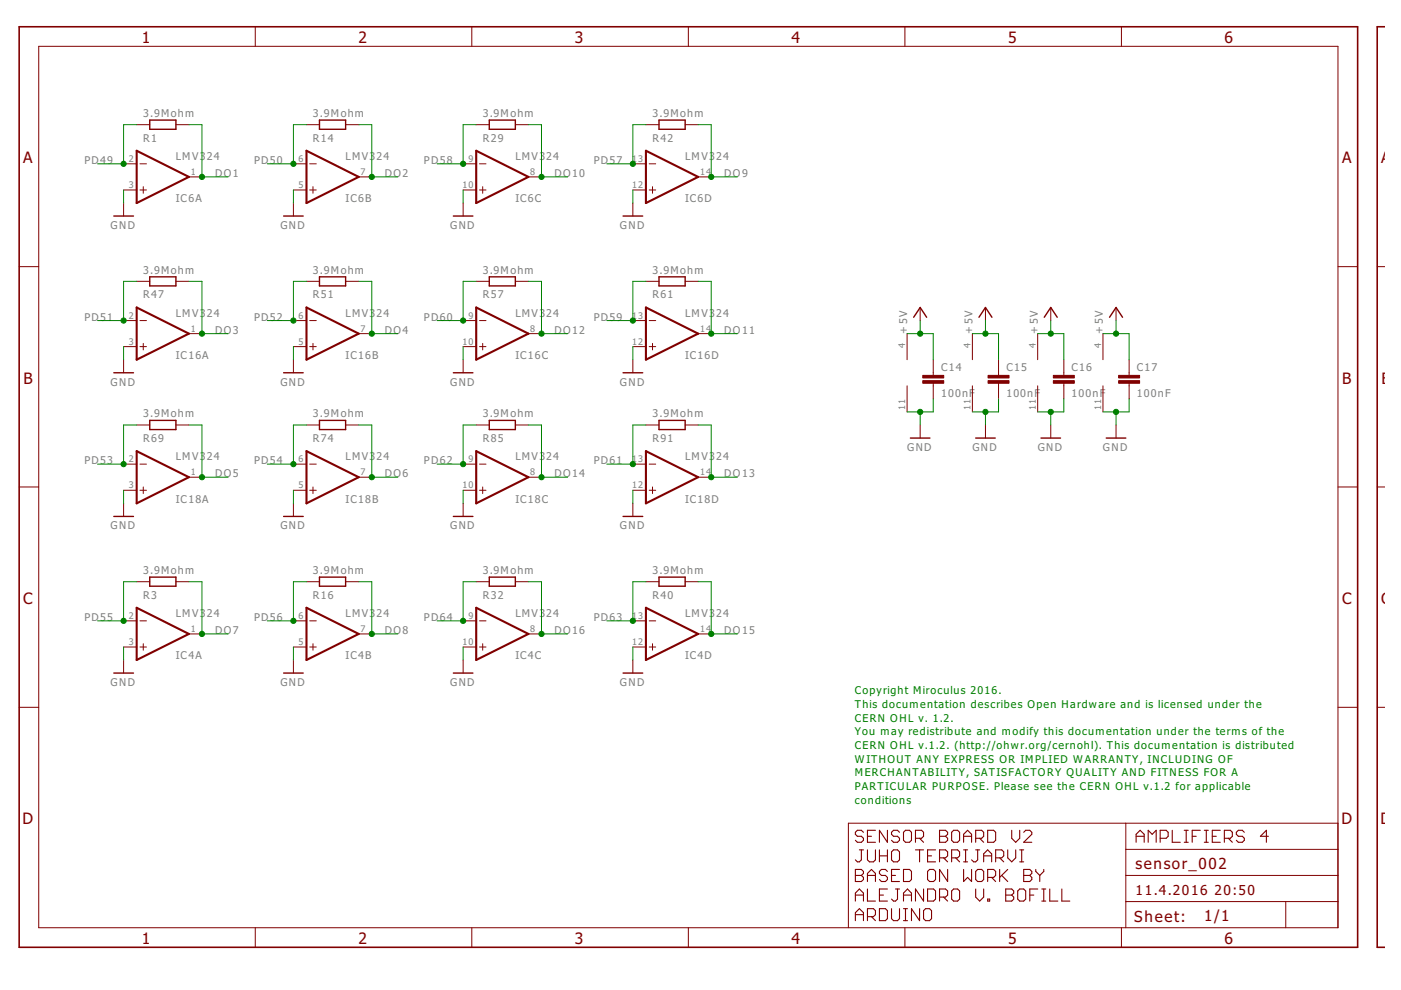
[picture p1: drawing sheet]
<svg xmlns="http://www.w3.org/2000/svg" width="297mm" height="210mm" viewBox="0 0 297 210" stroke-linecap="round" stroke-linejoin="round" font-family="sans-serif">
<g fill="none" stroke="#800000" stroke-width=".23">
<path d="M183.1 176.5l-.5-.5h-.8l-.4 .5v.4l.4 .4h.8l.5 .4v.5l-.5 .4h-.8l-.4-.4M183.9 177.3h.9M185.6 176h-1.7v2.6h1.7M188.2 176v2.6l-1.7-2.6v2.6M190.7 176.5l-.4-.5h-.9l-.4 .5v.4l.4 .4h.9l.4 .4v.5l-.4 .4h-.9l-.4-.4M192 176h.8l.5 .5v1.7l-.5 .4h-.8l-.4-.4v-1.7zM194.1 177.7h1.3l.4-.4v-.8l-.4-.5h-1.3v2.6M195 177.7l.8 .9M199.2 176h1.3l.4 .5v.4l-.4 .4 .4 .4v.5l-.4 .4h-1.3zM199.2 177.3h1.3M202.2 176h.8l.5 .5v1.7l-.5 .4h-.8l-.4-.4v-1.7zM204.3 177.3h1.7"/>
<path d="M204.3 178.6v-1.7l.8-.9 .9 .9v1.7M206.9 177.7h1.2l.5-.4v-.8l-.5-.5h-1.2v2.6M207.7 177.7l.9 .9M209.4 176h1.3l.4 .5v1.7l-.4 .4h-1.3zM214.5 176v1.7l.8 .9 .9-.9v-1.7M217 176.5l.5-.5h.8l.5 .5v.4l-1.8 1.7h1.8M240.9 177.3h1.7M240.9 178.6v-1.7l.8-.9 .9 .9v1.7M243.4 178.6v-2.6l.9 .9 .8-.9v2.6M246 177.7h1.2l.5-.4v-.8l-.5-.5h-1.2v2.6M248.5 176v2.6h1.7M251.1 176h.8"/>
<path d="M251.1 178.6h.8M251.5 176v2.6M252.8 177.3h.8M254.5 176h-1.7v2.6M255.3 176h.9M255.3 178.6h.9M255.8 176v2.6M257 177.3h.9M258.7 176h-1.7v2.6h1.7M259.6 177.7h1.3l.4-.4v-.8l-.4-.5h-1.3v2.6M260.4 177.7l.9 .9M263.8 176.5l-.4-.5h-.8l-.5 .5v.4l.5 .4h.8l.4 .4v.5l-.4 .4h-.8l-.5-.4"/>
<path d="M268.9 177.3h-1.7l1.3-1.3v2.6M181.4 184.3h1.2l.5 .5v.4l-.5 .4 .5 .4v.5l-.5 .4h-1.2zM181.4 191.1v-1.7l.8-.9 .9 .9v1.7M181.4 195.2v-1.7l.8-.8 .9 .8v1.7M181.4 185.6h1.2M181.4 189.8h1.7M181.4 193.9h1.7M182.2 180.2h.9M182.6 180.2v2.1l-.4 .4h-.4l-.4-.4M183.9 180.2v2.1l.4 .4h.9l.4-.4v-2.1M183.9 186.9v-1.7l.9-.9 .8 .9v1.7M183.9 188.5v2.6h1.7"/>
<path d="M183.9 194.4h1.3l.4-.5v-.8l-.4-.4h-1.3v2.5M183.9 185.6h1.7M184.8 194.4l.8 .8M186.5 180.2v2.5M186.5 192.7h1.2l.5 .4v1.7l-.5 .4h-1.2zM186.5 181.5h1.7M186.5 189.8h.8M188.2 184.8l-.5-.5h-.8l-.4 .5v.4l.4 .4h.8l.5 .4v.5l-.5 .4h-.8l-.4-.4M188.2 188.5h-1.7v2.6h1.7M188.2 180.2v2.5M189 180.6l.4-.4h.9l.4 .4v1.7l-.4 .4h-.9l-.4-.4zM189 192.7v2.1l.4 .4h.9l.4-.4v-2.1"/>
<path d="M189 185.6h.9M189.9 188.5h.8M190.3 188.5v2.1l-.4 .5h-.5l-.4-.5M190.7 184.3h-1.7v2.6h1.7M191.6 184.3h1.2l.5 .5v1.7l-.5 .4h-1.2zM191.6 191.1v-1.7l.8-.9 .9 .9v1.7M191.6 189.8h1.7M191.6 192.7h.8M191.6 195.2h.8M192 192.7v2.5M194.1 180.2h1.7M195 192.7v2.5l-1.7-2.5v2.5"/>
<path d="M195 180.2v2.5M195.8 188.5v2.6l-1.7-2.6v2.6M196.2 192.7h.9l.4 .4v1.7l-.4 .4h-.9l-.4-.4v-1.7zM196.7 181.5h.8M196.7 188.5h1.2l.5 .4v1.7l-.5 .5h-1.2zM197.1 184.3h.8l.5 .5v1.7l-.5 .4h-.8l-.4-.4v-1.7zM198.4 180.2h-1.7v2.5h1.7M199.2 181.9h1.3l.4-.4v-.9l-.4-.4h-1.3v2.5M199.2 190.2h1.3l.4-.4v-.9l-.4-.4h-1.3v2.6M200 181.9l.9 .8M200 190.2l.9 .9M200.9 184.3v2.6l-1.7-2.6v2.6"/>
<path d="M201.8 181.9h1.2l.5-.4v-.9l-.5-.4h-1.2v2.5M202.2 188.5h.8l.5 .4v1.7l-.5 .5h-.8l-.4-.5v-1.7zM202.6 181.9l.9 .8M204.3 184.3v2.6l.8-.9 .9 .9v-2.6M204.3 182.7h.8M204.3 180.2h.8M204.7 180.2v2.5M206.9 188.5v1.7l.8 .9 .9-.9v-1.7M206.9 180.2h.8M207.3 184.3h.8l.5 .5v1.7l-.5 .4h-.8l-.4-.4v-1.7zM207.3 180.2v2.1l-.4 .4h-.5l-.4-.4M208.6 182.7v-1.7l.8-.8 .8 .8v1.7"/>
<path d="M208.6 181.5h1.6M209.4 186h1.3l.4-.4v-.8l-.4-.5h-1.3v2.6M209.4 190.6h.4v.5h-.4zM210.2 186l.9 .9M211.1 181.9h1.3l.4-.4v-.9l-.4-.4h-1.3v2.5M211.9 181.9l.9 .8M211.9 184.3v2.6M212.4 185.6l1.3 1.3M213.2 189.8h1.3M213.2 188.5h1.3l.4 .4v.5l-.4 .4 .4 .4v.4l-.4 .5h-1.3zM213.7 180.2v1.7l.8 .8 .8-.8v-1.7M213.7 184.3l-1.8 1.7"/>
<path d="M215.8 188.9l.4-.4h.8l.5 .4v1.7l-.5 .5h-.8l-.4-.5zM216.2 182.7h.8M216.2 180.2h.8M216.6 180.2v2.5M217 184.3h1.3l.5 .5v.4l-.5 .4 .5 .4v.5l-.5 .4h-1.3zM217 185.6h1.3M218.3 189.8h.9M219.6 184.3v.5l.9 .8M220 188.5h-1.7v2.6M220.5 185.6v1.3M220.9 191.1h.8M220.9 188.5h.8"/>
<path d="M221.3 184.3v.5l-.8 .8M221.3 188.5v2.6M222.6 188.5v2.6h1.7M225.1 188.5v2.6h1.7"/>
</g>
<g fill="none" stroke="#800000" stroke-width=".44">
<path d="M29 32l11 5.5-11 5.6zM65 32l11.1 5.5-11.1 5.6zM101 32l11 5.5-11 5.6zM136.9 32l11.1 5.5-11.1 5.6zM29 65.2l11 5.5-11 5.6zM65 65.2l11.1 5.5-11.1 5.6zM101 65.2l11 5.5-11 5.6zM136.9 65.2l11.1 5.5-11.1 5.6zM29 95.7l11 5.5-11 5.5zM65 95.7l11.1 5.5-11.1 5.5zM101 95.7l11 5.5-11 5.5zM136.9 95.7l11.1 5.5-11.1 5.5z"/>
<path d="M29 128.9l11 5.5-11 5.5zM65 128.9l11.1 5.5-11.1 5.5zM101 128.9l11 5.5-11 5.5zM136.9 128.9l11.1 5.5-11.1 5.5z"/>
</g>
<g fill="none" stroke="#800000" stroke-width=".21">
<path d="M8.2 9.8h275.5v186.9h-275.5zM54.1 5.7v4.1M100 5.7v4.1M145.9 5.7v4.1M191.9 5.7v4.1M237.8 5.7v4.1M26.2 34.7h2.8M29 26.4h2.7M29.7 34.7h1.4M30.4 39.6v1.4M37.3 26.4h2.7M40 37.5h2.8"/>
<path d="M62.2 34.7h2.8M65 26.4h2.7M65.7 34.7h1.4M66.4 39.6v1.4M73.3 26.4h2.8M76.1 37.5h2.7M98.2 34.7h2.8M101 26.4h2.7M101.7 34.7h1.3M102.3 39.6v1.4M109.3 26.4h2.7M112 37.5h2.8"/>
<path d="M134.2 34.7h2.7M136.9 26.4h2.8M137.6 34.7h1.4M138.3 39.6v1.4M145.3 26.4h2.7M148 37.5h2.8M4.1 56.5h4.1M26.2 40.3h2.8M26.2 43.1v2.7M29 59.6h2.7M29.7 40.3h1.4M37.3 59.6h2.7"/>
<path d="M62.2 40.3h2.8M62.2 43.1v2.7M65 59.6h2.7M65.7 40.3h1.4M73.3 59.6h2.8M98.2 40.3h2.8M98.2 43.1v2.7M101 59.6h2.7M101.7 40.3h1.3M109.3 59.6h2.7M134.2 40.3h2.7M134.2 43.1v2.7"/>
<path d="M136.9 59.6h2.8M137.6 40.3h1.4M145.3 59.6h2.7M283.7 56.5h4.1M292 56.5h1.6M26.2 73.5h2.8M26.2 68h2.8M26.2 76.3v2.7M29.7 73.5h1.4M29.7 68h1.4M30.4 72.8v1.4M40 70.7h2.8"/>
<path d="M62.2 73.5h2.8M62.2 68h2.8M62.2 76.3v2.7M65.7 73.5h1.4M65.7 68h1.4M66.4 72.8v1.4M76.1 70.7h2.7M98.2 73.5h2.8M98.2 68h2.8M98.2 76.3v2.7M101.7 73.5h1.3M101.7 68h1.3"/>
<path d="M102.3 72.8v1.4M112 70.7h2.8M134.2 73.5h2.7M134.2 68h2.7M134.2 76.3v2.7M137.6 73.5h1.4M137.6 68h1.4M138.3 72.8v1.4M148 70.7h2.8M192.3 70.7v5.6M195.1 65.2v2.8M197.9 76.3v3.3"/>
<path d="M206.2 70.7v5.6M208.9 65.2v2.8M211.7 76.3v3.3M220 70.7v5.6M222.8 65.2v2.8M225.6 76.3v3.3M233.8 70.7v5.6M236.6 65.2v2.8M239.4 76.3v3.3M26.2 98.4h2.8M29 90.1h2.7M29.7 98.4h1.4"/>
<path d="M37.3 90.1h2.7M62.2 98.4h2.8M65 90.1h2.7M65.7 98.4h1.4M73.3 90.1h2.8M98.2 98.4h2.8M101 90.1h2.7M101.7 98.4h1.3M109.3 90.1h2.7M134.2 98.4h2.7M136.9 90.1h2.8M137.6 98.4h1.4"/>
<path d="M145.3 90.1h2.7M192.3 81.8v5.5M195.1 90.1v2.8M197.9 81.3v3.3M206.2 81.8v5.5M208.9 90.1v2.8M211.7 81.3v3.3M220 81.8v5.5M222.8 90.1v2.8M225.6 81.3v3.3M233.8 81.8v5.5M236.6 90.1v2.8"/>
<path d="M239.4 81.3v3.3M4.1 103.3h4.1M26.2 103.9h2.8M26.2 106.7v2.8M29.7 103.9h1.4M30.4 103.3v1.3M40 101.2h2.8M62.2 103.9h2.8M62.2 106.7v2.8M65.7 103.9h1.4M66.4 103.3v1.3M76.1 101.2h2.7"/>
<path d="M98.2 103.9h2.8M98.2 106.7v2.8M101.7 103.9h1.3M102.3 103.3v1.3M112 101.2h2.8M134.2 103.9h2.7M134.2 106.7v2.8M137.6 103.9h1.4M138.3 103.3v1.3M148 101.2h2.8M283.7 103.3h4.1M292 103.3h1.6"/>
<path d="M26.2 137.2h2.8M26.2 131.6h2.8M26.2 139.9v2.8M29 123.3h2.7M29.7 137.2h1.4M29.7 131.6h1.4M30.4 136.5v1.4M37.3 123.3h2.7M40 134.4h2.8M62.2 137.2h2.8M62.2 131.6h2.8M62.2 139.9v2.8"/>
<path d="M65 123.3h2.7M65.7 137.2h1.4M65.7 131.6h1.4M66.4 136.5v1.4M73.3 123.3h2.8M76.1 134.4h2.7M98.2 137.2h2.8M98.2 131.6h2.8M98.2 139.9v2.8M101 123.3h2.7M101.7 137.2h1.3M101.7 131.6h1.3"/>
<path d="M102.3 136.5v1.4M109.3 123.3h2.7M112 134.4h2.8M134.2 137.2h2.7M134.2 131.6h2.7M134.2 139.9v2.8M136.9 123.3h2.8M137.6 137.2h1.4M137.6 131.6h1.4M138.3 136.5v1.4M145.3 123.3h2.7M148 134.4h2.8"/>
<path d="M4.1 150h4.1M283.7 150h4.1M292 150h1.6M238.7 174.5v22.2M283.7 174.5h-103.8v22.2M54.1 196.7v4.2M100 196.7v4.2M145.9 196.7v4.2M191.9 196.7v4.2M237.8 196.7v4.2M238.7 191.2h45M238.7 185.6h45"/>
<path d="M238.7 180.1h45M272.6 191.2v5.5"/>
</g>
<g fill="none" stroke="#800000" stroke-width=".3">
<path d="M31.7 25.5h5.6v1.9h-5.6zM67.7 25.5h5.6v1.9h-5.6zM103.7 25.5h5.6v1.9h-5.6zM139.7 25.5h5.6v1.9h-5.6zM24.1 45.8h4.2M31.7 58.7h5.6v1.9h-5.6zM60.1 45.8h4.2M67.7 58.7h5.6v1.9h-5.6zM96.1 45.8h4.2M103.7 58.7h5.6v1.9h-5.6zM132.1 45.8h4.2M139.7 58.7h5.6v1.9h-5.6z"/>
<path d="M24.1 79h4.2M60.1 79h4.2M96.1 79h4.2M132.1 79h4.2M193.7 67.3l1.4-2.1 1.4 2.1M207.6 67.3l1.3-2.1 1.4 2.1M221.4 67.3l1.4-2.1 1.4 2.1M235.2 67.3l1.4-2.1 1.4 2.1M31.7 89.1h5.6v2h-5.6zM67.7 89.1h5.6v2h-5.6zM103.7 89.1h5.6v2h-5.6zM139.7 89.1h5.6v2h-5.6z"/>
<path d="M193 92.9h4.2M206.9 92.9h4.1M220.7 92.9h4.2M234.5 92.9h4.2M24.1 109.5h4.2M60.1 109.5h4.2M96.1 109.5h4.2M132.1 109.5h4.2M31.7 122.4h5.6v1.9h-5.6zM67.7 122.4h5.6v1.9h-5.6zM103.7 122.4h5.6v1.9h-5.6zM139.7 122.4h5.6v1.9h-5.6z"/>
<path d="M24.1 142.7h4.2M60.1 142.7h4.2M96.1 142.7h4.2M132.1 142.7h4.2"/>
</g>
<path d="M4.1 5.7h283.7v195.2h-283.7zM293.6 5.7h-1.6v195.2h1.6" fill="none" stroke="#800000" stroke-width=".34"/>
<g fill="#800000" stroke="#800000" stroke-width=".21">
<path d="M195.6 80.7h4.5v.6h-4.5z"/>
<path d="M195.6 79.6h4.5v.5h-4.5z"/>
<path d="M209.5 80.7h4.4v.6h-4.4z"/>
<path d="M209.5 79.6h4.4v.5h-4.4z"/>
<path d="M223.3 80.7h4.5v.6h-4.5z"/>
<path d="M223.3 79.6h4.5v.5h-4.5z"/>
<path d="M237.2 80.7h4.4v.6h-4.4z"/>
<path d="M237.2 79.6h4.4v.5h-4.4z"/>
</g>
<g fill="none" stroke="#008000" stroke-width=".21">
<path d="M29 26.4h-2.8v8.3h-5.5M40 26.4h2.8v11.1h5.6M65 26.4h-2.8v8.3h-5.5M76.1 26.4h2.7v11.1h5.5M101 26.4h-2.8v8.3h-5.5M112 26.4h2.8v11.1h5.6M136.9 26.4h-2.7v8.3h-5.5M148 26.4h2.8v11.1h5.5M26.2 40.3v2.8M29 59.6h-2.8v8.4h-5.5M40 59.6h2.8v11.1h5.6M62.2 40.3v2.8"/>
<path d="M65 59.6h-2.8v8.4h-5.5M76.1 59.6h2.7v11.1h5.5M98.2 40.3v2.8M101 59.6h-2.8v8.4h-5.5M112 59.6h2.8v11.1h5.6M134.2 40.3v2.8M136.9 59.6h-2.7v8.4h-5.5M148 59.6h2.8v11.1h5.5M26.2 73.5v2.8M62.2 73.5v2.8M98.2 73.5v2.8M134.2 73.5v2.8"/>
<path d="M192.3 70.7h5.6v5.6M195.1 68v2.7M206.2 70.7h5.5v5.6M208.9 68v2.7M220 70.7h5.6v5.6M222.8 68v2.7M233.8 70.7h5.6v5.6M236.6 68v2.7M29 90.1h-2.8v8.3h-5.5M40 90.1h2.8v11.1h5.6M65 90.1h-2.8v8.3h-5.5M76.1 90.1h2.7v11.1h5.5"/>
<path d="M101 90.1h-2.8v8.3h-5.5M112 90.1h2.8v11.1h5.6M136.9 90.1h-2.7v8.3h-5.5M148 90.1h2.8v11.1h5.5M195.1 87.3v2.8M197.9 84.6v2.7h-5.6M208.9 87.3v2.8M211.7 84.6v2.7h-5.5M222.8 87.3v2.8M225.6 84.6v2.7h-5.6M236.6 87.3v2.8M239.4 84.6v2.7h-5.6"/>
<path d="M26.2 103.9v2.8M62.2 103.9v2.8M98.2 103.9v2.8M134.2 103.9v2.8M26.2 137.2v2.7M29 123.3h-2.8v8.3h-5.5M40 123.3h2.8v11.1h5.6M62.2 137.2v2.7M65 123.3h-2.8v8.3h-5.5M76.1 123.3h2.7v11.1h5.5M98.2 137.2v2.7M101 123.3h-2.8v8.3h-5.5"/>
<path d="M112 123.3h2.8v11.1h5.6M134.2 137.2v2.7M136.9 123.3h-2.7v8.3h-5.5M148 123.3h2.8v11.1h5.5"/>
</g>
<g fill="#008000" stroke="#008000" stroke-width=".21">
<circle cx="195.1" cy="87.3" r=".55"/>
<circle cx="208.9" cy="87.3" r=".55"/>
<circle cx="222.8" cy="87.3" r=".55"/>
<circle cx="236.6" cy="87.3" r=".55"/>
<circle cx="195.1" cy="70.7" r=".55"/>
<circle cx="208.9" cy="70.7" r=".55"/>
<circle cx="222.8" cy="70.7" r=".55"/>
<circle cx="236.6" cy="70.7" r=".55"/>
<circle cx="150.8" cy="37.5" r=".55"/>
<circle cx="114.8" cy="37.5" r=".55"/>
<circle cx="42.8" cy="70.7" r=".55"/>
<circle cx="78.8" cy="70.7" r=".55"/>
<circle cx="78.8" cy="134.4" r=".55"/>
<circle cx="42.8" cy="134.4" r=".55"/>
<circle cx="150.8" cy="134.4" r=".55"/>
<circle cx="114.8" cy="134.4" r=".55"/>
<circle cx="150.8" cy="70.7" r=".55"/>
<circle cx="114.8" cy="70.7" r=".55"/>
<circle cx="78.8" cy="37.5" r=".55"/>
<circle cx="42.8" cy="37.5" r=".55"/>
<circle cx="78.8" cy="101.2" r=".55"/>
<circle cx="150.8" cy="101.2" r=".55"/>
<circle cx="114.8" cy="101.2" r=".55"/>
<circle cx="62.2" cy="98.4" r=".55"/>
<circle cx="98.2" cy="98.4" r=".55"/>
<circle cx="26.2" cy="34.7" r=".55"/>
<circle cx="134.2" cy="34.7" r=".55"/>
<circle cx="62.2" cy="34.7" r=".55"/>
<circle cx="98.2" cy="34.7" r=".55"/>
<circle cx="26.2" cy="68" r=".55"/>
<circle cx="134.2" cy="68" r=".55"/>
<circle cx="62.2" cy="68" r=".55"/>
<circle cx="98.2" cy="68" r=".55"/>
<circle cx="26.2" cy="98.4" r=".55"/>
<circle cx="134.2" cy="98.4" r=".55"/>
<circle cx="26.2" cy="131.6" r=".55"/>
<circle cx="134.2" cy="131.6" r=".55"/>
<circle cx="62.2" cy="131.6" r=".55"/>
<circle cx="98.2" cy="131.6" r=".55"/>
<circle cx="42.8" cy="101.2" r=".55"/>
</g>
<g font-size="4" fill="#800000">
<text x="30.1" y="9.2">1</text>
<text x="76" y="9.2">2</text>
<text x="121.9" y="9.2">3</text>
<text x="167.8" y="9.2">4</text>
<text x="213.7" y="9.2">5</text>
<text x="259.6" y="9.2">6</text>
<text x="4.9" y="34.6">A</text>
<text x="284.6" y="34.6">A</text>
<text x="292.9" y="34.6">A</text>
<text x="5" y="81.3">B</text>
<text x="284.6" y="81.3">B</text>
<text x="292.9" y="81.3">B</text>
<text x="4.9" y="128">C</text>
<text x="284.6" y="128">C</text>
<text x="292.9" y="128">C</text>
<text x="4.8" y="174.8">D</text>
<text x="284.4" y="174.8">D</text>
<text x="292.7" y="174.8">D</text>
<text x="30.1" y="200.2">1</text>
<text x="76" y="200.2">2</text>
<text x="121.9" y="200.2">3</text>
<text x="167.8" y="200.2">4</text>
<text x="213.7" y="200.2">5</text>
<text x="259.6" y="200.2">6</text>
</g>
<g font-size="3.9" fill="#800000">
<text x="240.8" y="184.2">sensor_002</text>
<text x="240.5" y="195.4">Sheet:</text>
<text x="255.3" y="195.3">1/1</text>
</g>
<g font-size="3.5" fill="#800000">
<text x="240.8" y="189.8">11.4.2016</text>
<text x="257.5" y="189.8">20:50</text>
</g>
<g font-size="2.7" fill="#808080">
<text x="30.4" y="24.8">3.9Mohm</text>
<text x="66.4" y="24.8">3.9Mohm</text>
<text x="102.3" y="24.8">3.9Mohm</text>
<text x="138.3" y="24.8">3.9Mohm</text>
<text x="17.9" y="34.7">PD49</text>
<text x="30.4" y="30">R1</text>
<text x="37.3" y="33.9">LMV3</text>
<text x="43.9" y="33.9">24</text>
<text x="53.9" y="34.7">PD50</text>
<text x="66.4" y="30">R14</text>
<text x="73.3" y="33.9">LMV3</text>
<text x="79.8" y="33.9">24</text>
<text x="89.9" y="34.7">PD58</text>
<text x="102.3" y="30">R29</text>
<text x="109.3" y="33.9">LMV3</text>
<text x="115.8" y="33.9">24</text>
<text x="125.9" y="34.7">PD57</text>
<text x="138.3" y="30">R42</text>
<text x="145.3" y="33.9">LMV3</text>
<text x="151.8" y="33.9">24</text>
<text x="45.6" y="37.5">DO1</text>
<text x="81.6" y="37.5">DO2</text>
<text x="117.6" y="37.5">DO10</text>
<text x="153.6" y="37.5">DO9</text>
<text x="37.3" y="42.9">IC6A</text>
<text x="73.3" y="42.9">IC6B</text>
<text x="109.3" y="42.9">IC6C</text>
<text x="145.3" y="42.9">IC6D</text>
<text x="23.4" y="48.6">GND</text>
<text x="59.4" y="48.6">GND</text>
<text x="95.4" y="48.6">GND</text>
<text x="131.4" y="48.6">GND</text>
<text x="30.4" y="58">3.9Mohm</text>
<text x="66.4" y="58">3.9Mohm</text>
<text x="102.3" y="58">3.9Mohm</text>
<text x="138.3" y="58">3.9Mohm</text>
<text x="30.4" y="63.2">R47</text>
<text x="66.4" y="63.2">R51</text>
<text x="102.3" y="63.2">R57</text>
<text x="138.3" y="63.2">R61</text>
<text x="17.9" y="68">PD51</text>
<text x="37.3" y="67.1">LMV3</text>
<text x="43.9" y="67.1">24</text>
<text x="45.6" y="70.7">DO3</text>
<text x="53.9" y="68">PD52</text>
<text x="73.3" y="67.1">LMV3</text>
<text x="79.8" y="67.1">24</text>
<text x="81.6" y="70.7">DO4</text>
<text x="89.9" y="68">PD60</text>
<text x="109.3" y="67.1">LMV3</text>
<text x="115.8" y="67.1">24</text>
<text x="117.6" y="70.7">DO12</text>
<text x="125.9" y="68">PD59</text>
<text x="145.3" y="67.1">LMV3</text>
<text x="151.8" y="67.1">24</text>
<text x="153.6" y="70.7">DO11</text>
<text x="192.3" y="70.7" transform="rotate(-90 192.3 70.7)">+5V</text>
<text x="206.2" y="70.7" transform="rotate(-90 206.2 70.7)">+5V</text>
<text x="220" y="70.7" transform="rotate(-90 220 70.7)">+5V</text>
<text x="233.9" y="70.7" transform="rotate(-90 233.9 70.7)">+5V</text>
<text x="37.3" y="76.1">IC16A</text>
<text x="73.3" y="76.1">IC16B</text>
<text x="109.3" y="76.1">IC16C</text>
<text x="145.3" y="76.1">IC16D</text>
<text x="23.4" y="81.8">GND</text>
<text x="59.4" y="81.8">GND</text>
<text x="95.4" y="81.8">GND</text>
<text x="131.4" y="81.8">GND</text>
<text x="199.5" y="78.6">C14</text>
<text x="213.4" y="78.6">C15</text>
<text x="227.2" y="78.6">C16</text>
<text x="241" y="78.6">C17</text>
<text x="30.4" y="88.5">3.9Mohm</text>
<text x="66.4" y="88.5">3.9Mohm</text>
<text x="102.3" y="88.5">3.9Mohm</text>
<text x="138.3" y="88.5">3.9Mohm</text>
<text x="199.5" y="84.2">100nF</text>
<text x="213.4" y="84.2">100nF</text>
<text x="227.2" y="84.2">100nF</text>
<text x="241" y="84.2">100nF</text>
<text x="30.4" y="93.7">R69</text>
<text x="66.4" y="93.7">R74</text>
<text x="102.3" y="93.7">R85</text>
<text x="138.3" y="93.7">R91</text>
<text x="192.3" y="95.6">GND</text>
<text x="206.2" y="95.6">GND</text>
<text x="220" y="95.6">GND</text>
<text x="233.9" y="95.6">GND</text>
<text x="17.9" y="98.4">PD53</text>
<text x="37.3" y="97.6">LMV3</text>
<text x="43.9" y="97.6">24</text>
<text x="45.6" y="101.2">DO5</text>
<text x="53.9" y="98.4">PD54</text>
<text x="73.3" y="97.6">LMV3</text>
<text x="79.8" y="97.6">24</text>
<text x="81.6" y="101.2">DO6</text>
<text x="89.9" y="98.4">PD62</text>
<text x="109.3" y="97.6">LMV3</text>
<text x="115.8" y="97.6">24</text>
<text x="117.6" y="101.2">DO14</text>
<text x="125.9" y="98.4">PD61</text>
<text x="145.3" y="97.6">LMV3</text>
<text x="151.8" y="97.6">24</text>
<text x="153.6" y="101.2">DO13</text>
<text x="37.3" y="106.6">IC18A</text>
<text x="73.3" y="106.6">IC18B</text>
<text x="109.3" y="106.6">IC18C</text>
<text x="145.3" y="106.6">IC18D</text>
<text x="23.4" y="112.3">GND</text>
<text x="59.4" y="112.3">GND</text>
<text x="95.4" y="112.3">GND</text>
<text x="131.4" y="112.3">GND</text>
<text x="30.4" y="121.7">3.9Mohm</text>
<text x="66.4" y="121.7">3.9Mohm</text>
<text x="102.3" y="121.7">3.9Mohm</text>
<text x="138.3" y="121.7">3.9Mohm</text>
<text x="17.9" y="131.6">PD55</text>
<text x="30.4" y="126.9">R3</text>
<text x="37.3" y="130.8">LMV3</text>
<text x="43.9" y="130.8">24</text>
<text x="53.9" y="131.6">PD56</text>
<text x="66.4" y="126.9">R16</text>
<text x="73.3" y="130.8">LMV3</text>
<text x="79.8" y="130.8">24</text>
<text x="89.9" y="131.6">PD64</text>
<text x="102.3" y="126.9">R32</text>
<text x="109.3" y="130.8">LMV3</text>
<text x="115.8" y="130.8">24</text>
<text x="125.9" y="131.6">PD63</text>
<text x="138.3" y="126.9">R40</text>
<text x="145.3" y="130.8">LMV3</text>
<text x="151.8" y="130.8">24</text>
<text x="45.6" y="134.4">DO7</text>
<text x="81.6" y="134.4">DO8</text>
<text x="117.6" y="134.4">DO16</text>
<text x="153.6" y="134.4">DO15</text>
<text x="37.3" y="139.8">IC4A</text>
<text x="73.3" y="139.8">IC4B</text>
<text x="109.3" y="139.8">IC4C</text>
<text x="145.3" y="139.8">IC4D</text>
<text x="23.4" y="145.5">GND</text>
<text x="59.4" y="145.5">GND</text>
<text x="95.4" y="145.5">GND</text>
<text x="131.4" y="145.5">GND</text>
</g>
<g font-size="2.7" fill="#008000">
<text x="181.3" y="147.2">Copyright Miroculus 2016.</text>
<text x="181.3" y="150.1">This documentation describes Open Hardware and is licensed under the</text>
<text x="181.3" y="153">CERN OHL v. 1.2.</text>
<text x="181.3" y="155.9">You may redistribute and modify this documentation under the terms of the</text>
<text x="181.3" y="158.8">CERN OHL v.1.2. (http://ohwr.org/cernohl). This documentation is distributed</text>
<text x="181.3" y="161.7">WITHOUT ANY EXPRESS OR IMPLIED WARRANTY, INCLUDING OF</text>
<text x="181.3" y="164.6">MERCHANTABILITY, SATISFACTORY QUALITY AND FITNESS FOR A</text>
<text x="181.3" y="167.5">PARTICULAR PURPOSE. Please see the CERN OHL v.1.2 for applicable</text>
<text x="181.3" y="170.4">conditions</text>
</g>
<g font-size="2.3" fill="#808080">
<text x="27.3" y="34.4">2</text>
<text x="63.3" y="34.4">6</text>
<text x="99.3" y="34.4">9</text>
<text x="134" y="34.4">13</text>
<text x="27.3" y="39.9">3</text>
<text x="40.4" y="37.1">1</text>
<text x="63.3" y="39.9">5</text>
<text x="76.4" y="37.1">7</text>
<text x="98" y="39.9">10</text>
<text x="112.4" y="37.1">8</text>
<text x="134" y="39.9">12</text>
<text x="148.4" y="37.1">14</text>
<text x="27.3" y="67.6">2</text>
<text x="40.4" y="70.3">1</text>
<text x="63.3" y="67.6">6</text>
<text x="76.4" y="70.3">7</text>
<text x="99.3" y="67.6">9</text>
<text x="112.4" y="70.3">8</text>
<text x="134" y="67.6">13</text>
<text x="148.4" y="70.3">14</text>
<text x="27.3" y="73.1">3</text>
<text x="63.3" y="73.1">5</text>
<text x="98" y="73.1">10</text>
<text x="134" y="73.1">12</text>
<text x="191.9" y="73.7" transform="rotate(-90 191.9 73.7)">4</text>
<text x="205.8" y="73.7" transform="rotate(-90 205.8 73.7)">4</text>
<text x="219.6" y="73.7" transform="rotate(-90 219.6 73.7)">4</text>
<text x="233.5" y="73.7" transform="rotate(-90 233.5 73.7)">4</text>
<text x="191.9" y="86.9" transform="rotate(-90 191.9 86.9)">11</text>
<text x="205.8" y="86.9" transform="rotate(-90 205.8 86.9)">11</text>
<text x="219.6" y="86.9" transform="rotate(-90 219.6 86.9)">11</text>
<text x="233.5" y="86.9" transform="rotate(-90 233.5 86.9)">11</text>
<text x="27.3" y="98">2</text>
<text x="40.4" y="100.8">1</text>
<text x="63.3" y="98">6</text>
<text x="76.4" y="100.8">7</text>
<text x="99.3" y="98">9</text>
<text x="112.4" y="100.8">8</text>
<text x="134" y="98">13</text>
<text x="148.4" y="100.8">14</text>
<text x="27.3" y="103.6">3</text>
<text x="63.3" y="103.6">5</text>
<text x="98" y="103.6">10</text>
<text x="134" y="103.6">12</text>
<text x="27.3" y="131.2">2</text>
<text x="63.3" y="131.2">6</text>
<text x="99.3" y="131.2">9</text>
<text x="134" y="131.2">13</text>
<text x="27.3" y="136.8">3</text>
<text x="40.4" y="134">1</text>
<text x="63.3" y="136.8">5</text>
<text x="76.4" y="134">7</text>
<text x="98" y="136.8">10</text>
<text x="112.4" y="134">8</text>
<text x="134" y="136.8">12</text>
<text x="148.4" y="134">14</text>
</g>
</svg>
